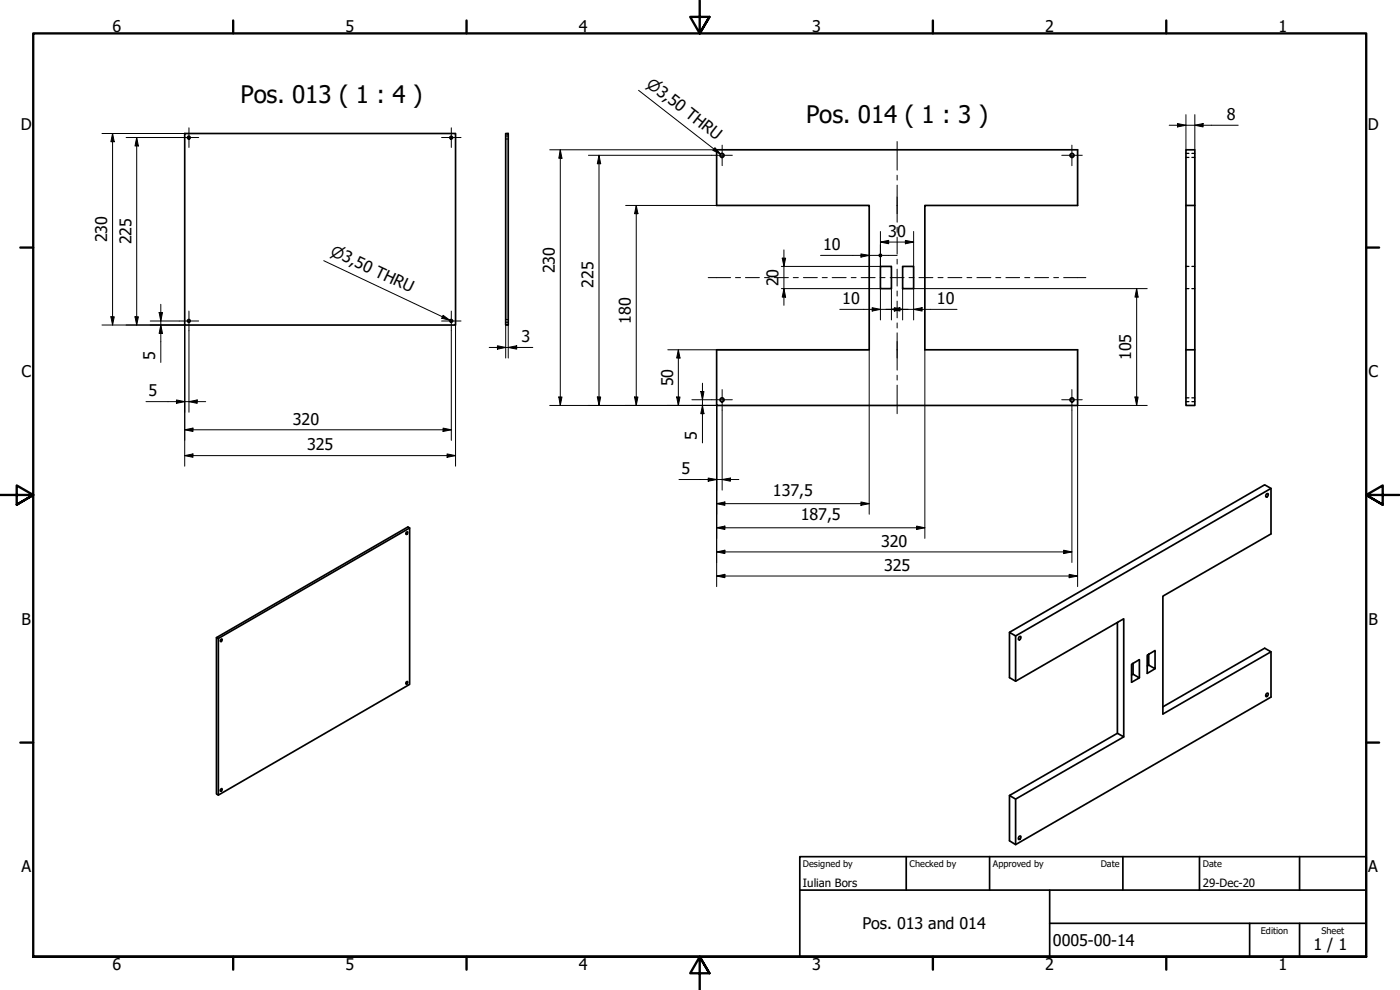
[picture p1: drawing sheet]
<svg xmlns="http://www.w3.org/2000/svg" width="420mm" height="297mm" viewBox="0 0 420 297" stroke-linecap="round" stroke-linejoin="round" font-family="sans-serif">
<!-- layer: Visible (ISO) -->
<g fill="none" stroke="#000" stroke-width=".51">
<path d="M55.4 40.1h81.3v57.4h-81.3zM151.8 40.1h.7v57.4h-.7zM215.1 44.9h108.3v16.7h-45.8v43.4h45.8v16.7h-108.3v-16.7h45.8v-43.4h-45.8zM264.2 79.9h3.3v6.7h-3.3zM270.9 79.9h3.3v6.7h-3.3zM355.9 61.6h2.7v43.4h-2.7M355.9 61.6v-16.7h2.7v16.7M355.9 61.6v43.4M355.9 105v16.7h2.7v-16.7M121.9 159.7l.3-.1a.4 .4 0 0 1 .1 .5 .4 .4 0 0 1-.5 .1zM122.9 158.4l-57.4 33.2M380 148.3l.4-.2a.53 .53 0 0 1 .1 .7 .53 .53 0 0 1-.6 .2z"/>
<path d="M381.4 146.5l-76.6 44.3M65 191.3v46.9l.5 .4 57.4-33.3v-46.9l-.5-.3-57.4 33.2 .5 .3v47M66.2 192l.2-.2a.33 .33 0 0 1 .2 .4 .33 .33 0 0 1-.5 .1zM303 189.7l76.5-44.2 1.9 1v13.7l-32.4 18.7v35.3l32.4-18.6-1.9-1.1-30.5 17.6M305.8 191.1l.4-.2a.53 .53 0 0 1 .1 .7 .53 .53 0 0 1-.7 .2zM335.3 186.8v33.2l1.9 1.1v-35.4l-32.4 18.7-1.8-1.1v-13.6l1.8 1.1v13.6M340 199v3.3l1.9 1.1-2.3 1.3v-5.4l2.3-1.4v5.5M344.7 196.3v3.3l1.9 1v-5.4l-2.3 1.4v5.4l2.3-1.4M344.7 199.6l-.4 .2M381.4 195.6v13.6l-76.6 44.2-1.8-1.1v-13.6M121.9 204.6l.2-.1a.33 .33 0 0 1 .2 .5 .33 .33 0 0 1-.5 .1zM340 202.3l-.4 .3"/>
<path d="M380 208.1l.4-.2a.53 .53 0 0 1 .1 .7 .53 .53 0 0 1-.6 .2zM66.2 236.9l.2-.2a.36 .36 0 0 1 .2 .4 .36 .36 0 0 1-.5 .2zM304.8 239.8v13.6M335.3 220l-32.3 18.7 1.8 1.1 32.4-18.7M305.8 251l.4-.2a.53 .53 0 0 1 .1 .7 .53 .53 0 0 1-.7 .2z"/>
<circle cx="56.7" cy="41.3" r=".41"/>
<circle cx="135.4" cy="41.3" r=".41"/>
<circle cx="216.7" cy="46.6" r=".6"/>
<circle cx="321.7" cy="46.6" r=".6"/>
<circle cx="56.7" cy="96.3" r=".41"/>
<circle cx="135.4" cy="96.3" r=".41"/>
<circle cx="216.7" cy="120" r=".6"/>
<circle cx="321.7" cy="120" r=".6"/>
</g>
<!-- layer: Hidden (ISO) -->
<g fill="none" stroke="#000" stroke-width=".38">
<path d="M151.8 40.8h.2M151.8 41.7h.2M152.3 40.8h.2M152.3 41.7h.2M355.9 46h.9M355.9 47.2h.9M357.7 46h.9M357.7 47.2h.9M355.9 79.9h.9M357.7 79.9h.9M151.8 95.9h.2M151.8 96.7h.2"/>
<path d="M152.3 95.9h.2M152.3 96.7h.2M355.9 86.6h.9M357.7 86.6h.9M355.9 119.4h.9M357.7 119.4h.9M355.9 120.5h.9M357.7 120.5h.9"/>
</g>
<!-- layer: Border (ISO) -->
<g fill="none" stroke="#000" stroke-width=".7">
<path d="M70 6.1v3.9M140 6.1v3.9M210 0v10l-2.9-4.9h5.8l-2.9 4.9 2.9-4.9M280 6.1v3.9M350 6.1v3.9M6.1 74.3h3.9M410 74.3h3.9M0 148.5h10l-5-2.8v5.7l5-2.9-5 2.9M420 148.5h-10l5-2.8v5.7l-5-2.9 5 2.9M6.1 222.8h3.9M410 222.8h3.9M10 287.1v-277.1h400v277.1h-400h400"/>
<path d="M70 287.1v3.8M140 287.1v3.8M212.9 292l-2.9-4.9 2.9 4.9h-5.8l2.9-4.9v9.9M280 287.1v3.8M350 287.1v3.8"/>
</g>
<!-- layer: Title (ISO) -->
<path d="M240 257h170v30.1h-170zM272 257v10.1M297 257v10.1M337 257v10.1M360 257v10.1M390 257v10.1M240 267.1h170M315 277h95M315 267.1v20M375 277v10.1M390 277v10.1" fill="none" stroke="#000" stroke-width=".51"/>
<!-- layer: Center Mark (ISO) -->
<g fill="none" stroke="#000" stroke-width=".3">
<path d="M56.7 38.3v5.9M135.4 38.3v5.9M53.8 41.3h5.8M132.5 41.3h5.9M213.6 46.6h6.2M216.7 43.5v6.2M318.6 46.6h6.2M321.7 43.5v6.2M53.8 96.3h5.8M56.7 93.3v5.9M132.5 96.3h5.9M135.4 93.3v5.9"/>
<path d="M213.6 119.9h6.2M216.7 116.9v6.1M318.6 119.9h6.2M321.7 116.9v6.1"/>
</g>
<!-- layer: Dimension (ISO) -->
<g fill="none" stroke="#000" stroke-width=".3">
<path d="M350.9 37.6h20.7M353.4 37.1l2.5 .5-2.5 .5zM355.9 34.4v10.5M358.6 37.6l2.5-.5v1zM358.6 34.4v10.5M30.6 40.1h24.8M33.8 40.1l.5 2.4h-1zM33.8 40.1v57.4M37.8 41.3h16M41 41.3l.5 2.5h-1zM41 41.3v56.2M165 44.9h49.2"/>
<path d="M168.1 44.9l.6 2.6h-1zM168.1 44.9v76.8M176.6 46.6h37M179.8 46.6l.5 2.5h-1zM179.8 46.6v75.1M187.8 61.6h73.1M190.9 61.6l.6 2.5h-1.1zM190.9 61.6v60.1M234.8 77.5h1l-.5 2.4zM235.3 75v16.6M246.3 76.6h17.9M258.4 76.2l2.5 .4-2.5 .5z"/>
<path d="M264.2 72.6l2.5-.5v1zM264.2 69.5v10.4h-29.7M264.2 72.6h10M264.9 76.6h4.3M271.7 72.1l2.5 .5-2.5 .5zM274.2 69.5v10.4M30.6 97.5h24.8v42.4M33.3 95h1l-.5 2.5zM40.5 95h1l-.5 2.5zM45.1 96.3h8.7M47.8 93.8h1l-.5 2.5zM48.3 97.5l.5 2.6h-1z"/>
<path d="M48.3 91.3v17.5M56.7 99.2v24.5M135.4 99.2v32.9M136.7 97.5v42.4M151.8 97.5v9.9M152.5 97.5v9.9M234.5 86.6h29.7v9.4M235.3 86.6l.5 2.5h-1zM252 92.8h35.2M261.7 92.3l2.5 .5-2.5 .5zM267.5 92.8l2.6-.5v1zM267.5 86.6v9.4"/>
<path d="M268.4 92.3l2.5 .5-2.5 .5zM270.9 86.6v9.4M274.2 92.8l2.5-.5v1zM341.1 86.6l.5 2.5h-1zM341.1 86.6v35.1M344.3 86.6h-70.1v9.4M146.8 104.3h13.1M149.3 103.7l2.5 .6-2.5 .5zM152.5 104.3l2.6-.6v1.1zM167.7 119.1h1l-.6 2.6zM179.3 119.1h1l-.5 2.6zM190.4 119.1h1.1l-.6 2.6z"/>
<path d="M200.4 105h60.5v49.3M203.1 119.1h1l-.5 2.6zM203.6 105l.5 2.4h-1zM203.6 105v16.7M207.6 119.9h6M210.3 117.5h1l-.5 2.4zM210.8 115v17.9M277.6 105v56.5M340.6 119.1h1l-.5 2.6zM43.8 120.5h17.9M53 120l2.4 .5-2.4 .5zM55.4 129l2.5-.6v1.1z"/>
<path d="M55.4 136.7l2.5-.5v1zM55.4 129h80M55.4 136.7h81.3M56.7 120.5l2.5-.5v1zM133 128.4l2.4 .6-2.4 .5zM134.2 136.2l2.5 .5-2.5 .5zM165 121.7h50.1v54.3M210.8 121.7l.5 2.4h-1zM216.7 123v24.1M321.7 123v45.8M344.3 121.7h-20.9v54.3M203.8 143.9h17.9"/>
<path d="M212.5 143.4l2.6 .5-2.6 .5zM215.1 151.1l2.5-.5v1zM215.1 158.4l2.5-.6v1.1zM215.1 151.1h45.8M215.1 158.4h62.5M216.7 143.9l2.5-.5v1zM258.4 150.6l2.5 .5-2.5 .5zM275.1 157.8l2.5 .6-2.5 .5zM215.1 165.6l2.5-.5v1zM215.1 172.8l2.5-.5v1zM215.1 165.6h106.6M215.1 172.8h108.3"/>
<path d="M319.2 165.1l2.5 .5-2.5 .5zM320.9 172.3l2.5 .5-2.5 .5z"/>
</g>
<g fill="#000">
<path d="M353.4 37.1l2.5 .5-2.5 .5z" fill-rule="evenodd"/>
<path d="M358.6 37.6l2.5-.5v1z" fill-rule="evenodd"/>
<path d="M33.8 40.1l.5 2.4h-1z" fill-rule="evenodd"/>
<path d="M41 41.3l.5 2.5h-1z" fill-rule="evenodd"/>
<path d="M168.1 44.9l.6 2.6h-1z" fill-rule="evenodd"/>
<path d="M179.8 46.6l.5 2.5h-1z" fill-rule="evenodd"/>
<path d="M190.9 61.6l.6 2.5h-1.1z" fill-rule="evenodd"/>
<path d="M234.8 77.5h1l-.5 2.4z" fill-rule="evenodd"/>
<path d="M258.4 76.2l2.5 .4-2.5 .5z" fill-rule="evenodd"/>
<path d="M264.2 72.6l2.5-.5v1z" fill-rule="evenodd"/>
<path d="M271.7 72.1l2.5 .5-2.5 .5z" fill-rule="evenodd"/>
<path d="M33.3 95h1l-.5 2.5z" fill-rule="evenodd"/>
<path d="M40.5 95h1l-.5 2.5z" fill-rule="evenodd"/>
<path d="M47.8 93.8h1l-.5 2.5z" fill-rule="evenodd"/>
<path d="M235.3 86.6l.5 2.5h-1z" fill-rule="evenodd"/>
<path d="M261.7 92.3l2.5 .5-2.5 .5z" fill-rule="evenodd"/>
<path d="M268.4 92.3l2.5 .5-2.5 .5z" fill-rule="evenodd"/>
<path d="M267.5 92.8l2.6-.5v1z" fill-rule="evenodd"/>
<path d="M274.2 92.8l2.5-.5v1z" fill-rule="evenodd"/>
<path d="M341.1 86.6l.5 2.5h-1z" fill-rule="evenodd"/>
<path d="M48.3 97.5l.5 2.6h-1z" fill-rule="evenodd"/>
<path d="M149.3 103.7l2.5 .6-2.5 .5z" fill-rule="evenodd"/>
<path d="M152.5 104.3l2.6-.6v1.1z" fill-rule="evenodd"/>
<path d="M167.7 119.1h1l-.6 2.6z" fill-rule="evenodd"/>
<path d="M179.3 119.1h1l-.5 2.6z" fill-rule="evenodd"/>
<path d="M190.4 119.1h1.1l-.6 2.6z" fill-rule="evenodd"/>
<path d="M203.1 119.1h1l-.5 2.6z" fill-rule="evenodd"/>
<path d="M203.6 105l.5 2.4h-1z" fill-rule="evenodd"/>
<path d="M210.3 117.5h1l-.5 2.4z" fill-rule="evenodd"/>
<path d="M340.6 119.1h1l-.5 2.6z" fill-rule="evenodd"/>
<path d="M53 120l2.4 .5-2.4 .5z" fill-rule="evenodd"/>
<path d="M55.4 129l2.5-.6v1.1z" fill-rule="evenodd"/>
<path d="M55.4 136.7l2.5-.5v1z" fill-rule="evenodd"/>
<path d="M56.7 120.5l2.5-.5v1z" fill-rule="evenodd"/>
<path d="M133 128.4l2.4 .6-2.4 .5z" fill-rule="evenodd"/>
<path d="M134.2 136.2l2.5 .5-2.5 .5z" fill-rule="evenodd"/>
<path d="M210.8 121.7l.5 2.4h-1z" fill-rule="evenodd"/>
<path d="M212.5 143.4l2.6 .5-2.6 .5z" fill-rule="evenodd"/>
<path d="M215.1 151.1l2.5-.5v1z" fill-rule="evenodd"/>
<path d="M215.1 158.4l2.5-.6v1.1z" fill-rule="evenodd"/>
<path d="M216.7 143.9l2.5-.5v1z" fill-rule="evenodd"/>
<path d="M258.4 150.6l2.5 .5-2.5 .5z" fill-rule="evenodd"/>
<path d="M275.1 157.8l2.5 .6-2.5 .5z" fill-rule="evenodd"/>
<path d="M215.1 165.6l2.5-.5v1z" fill-rule="evenodd"/>
<path d="M215.1 172.8l2.5-.5v1z" fill-rule="evenodd"/>
<path d="M319.2 165.1l2.5 .5-2.5 .5z" fill-rule="evenodd"/>
<path d="M320.9 172.3l2.5 .5-2.5 .5z" fill-rule="evenodd"/>
<circle cx="264.2" cy="76.7" r=".62"/>
</g>
<!-- layer: Symbol (ISO) -->
<path d="M191.6 27.1l24.7 19.2M214.6 44.3l1.7 2-2.3-1.2zM97.2 78.2l37.9 17.9M133 94.6l2.1 1.5-2.5-.6z" fill="none" stroke="#000" stroke-width=".3"/>
<g fill="#000">
<path d="M214.6 44.3l1.7 2-2.3-1.2z" fill-rule="evenodd"/>
<path d="M133 94.6l2.1 1.5-2.5-.6z" fill-rule="evenodd"/>
</g>
<!-- layer: Centerline (ISO) -->
<g fill="none" stroke="#000" stroke-width=".3">
<path d="M269.2 42.5v8.5M269.2 52.6v1.4M269.2 55.5v11.2M269.2 68.2v1.5M269.2 71.2v5M269.2 77.8v1.4M212.5 83.3h6.8M220.7 83.3h1.5M223.7 83.3h4.2M229.4 83.3h1.5M232.4 83.3h4.2M238.1 83.3h1.5"/>
<path d="M241.1 83.3h4.2M246.8 83.3h1.5M249.7 83.3h4.2M255.5 83.3h1.4M258.4 83.3h4.2M264.2 83.3h1.4M267.1 83.3h4.2M269.2 80.8v5M269.2 87.3v1.5M269.2 90.3v5.1M269.2 96.9v1.5M269.2 99.9v11.1"/>
<path d="M272.8 83.3h1.5M275.8 83.3h4.2M281.5 83.3h1.5M284.5 83.3h4.2M290.2 83.3h1.5M293.2 83.3h4.2M298.8 83.3h1.6M301.9 83.3h4.1M307.5 83.3h1.6M310.5 83.3h4.2M316.2 83.3h1.5M319.2 83.3h6.7"/>
<path d="M269.2 112.6v1.4M269.2 115.6v8.5"/>
</g>
<g font-size="7.2">
<text x="72.1" y="30.8">Pos. 013 ( 1 : 4 )</text>
<text x="241.9" y="37">Pos. 014 ( 1 : 3 )</text>
</g>
<g font-size="4.8">
<text x="33.7" y="9.6">6</text>
<text x="103.7" y="9.6">5</text>
<text x="173.7" y="9.6">4</text>
<text x="243.7" y="9.6">3</text>
<text x="313.7" y="9.6">2</text>
<text x="383.7" y="9.6">1</text>
<text x="368.2" y="36">8</text>
<text x="6.2" y="38.9">D</text>
<text x="410.5" y="38.9">D</text>
<text x="266.6" y="71">30</text>
<text x="32.2" y="72.7" transform="rotate(-90 32.2 72.7)">230</text>
<text x="39.4" y="73.3" transform="rotate(-90 39.4 73.3)">225</text>
<text x="247" y="75">10</text>
<text x="166.6" y="82" transform="rotate(-90 166.6 82)">230</text>
<text x="233.7" y="83.3" transform="rotate(-90 233.7 83.3)">0</text>
<text x="178.1" y="86.3" transform="rotate(-90 178.1 86.3)">225</text>
<text x="233.7" y="85.9" transform="rotate(-90 233.7 85.9)">2</text>
<text x="252.8" y="91.2">10</text>
<text x="281.2" y="91.2">10</text>
<text x="189.4" y="97.2" transform="rotate(-90 189.4 97.2)">180</text>
<text x="46.6" y="108" transform="rotate(-90 46.6 108)">5</text>
<text x="156.5" y="102.7">3</text>
<text x="6.4" y="113.1">C</text>
<text x="339.5" y="108.1" transform="rotate(-90 339.5 108.1)">105</text>
<text x="410.7" y="113.1">C</text>
<text x="44.6" y="118.9">5</text>
<text x="202" y="115.9" transform="rotate(-90 202 115.9)">50</text>
<text x="87.9" y="127.4">320</text>
<text x="92.1" y="135.1">325</text>
<text x="209.2" y="132.1" transform="rotate(-90 209.2 132.1)">5</text>
<text x="204.5" y="142.3">5</text>
<text x="232" y="148.8">137,5</text>
<text x="240.3" y="156">187,5</text>
<text x="264.5" y="164">320</text>
<text x="265.3" y="171.2">325</text>
<text x="6.4" y="187.4">B</text>
<text x="410.7" y="187.4">B</text>
<text x="6.4" y="261.7">A</text>
<text x="410.7" y="261.7">A</text>
<text x="258.8" y="278.9">Pos. 013 and 014</text>
<text x="316" y="283.8">0005-00-14</text>
<text x="394.2" y="285">1 / 1</text>
<text x="33.7" y="290.9">6</text>
<text x="103.7" y="290.9">5</text>
<text x="173.7" y="290.9">4</text>
<text x="243.7" y="290.9">3</text>
<text x="313.7" y="290.9">2</text>
<text x="383.7" y="290.9">1</text>
</g>
<g font-size="4.6">
<text x="193.7" y="25.7" transform="rotate(38 193.7 25.7)">⌀3,50 THRU</text>
<text x="98.9" y="76.4" transform="rotate(25 98.9 76.4)">⌀3,50 THRU</text>
</g>
<g font-size="3.4">
<text x="241" y="266">Iulian Bors</text>
<text x="361" y="266">29-Dec-20</text>
</g>
<g font-size="2.7">
<text x="241" y="260.1">Designed by</text>
<text x="273" y="260.1">Checked by</text>
<text x="298" y="260.1">Approved by</text>
<text x="330.3" y="260">Date</text>
<text x="361" y="260">Date</text>
<text x="378.4" y="280.1">Edition</text>
<text x="396.6" y="280.1">Sheet</text>
</g>
</svg>
